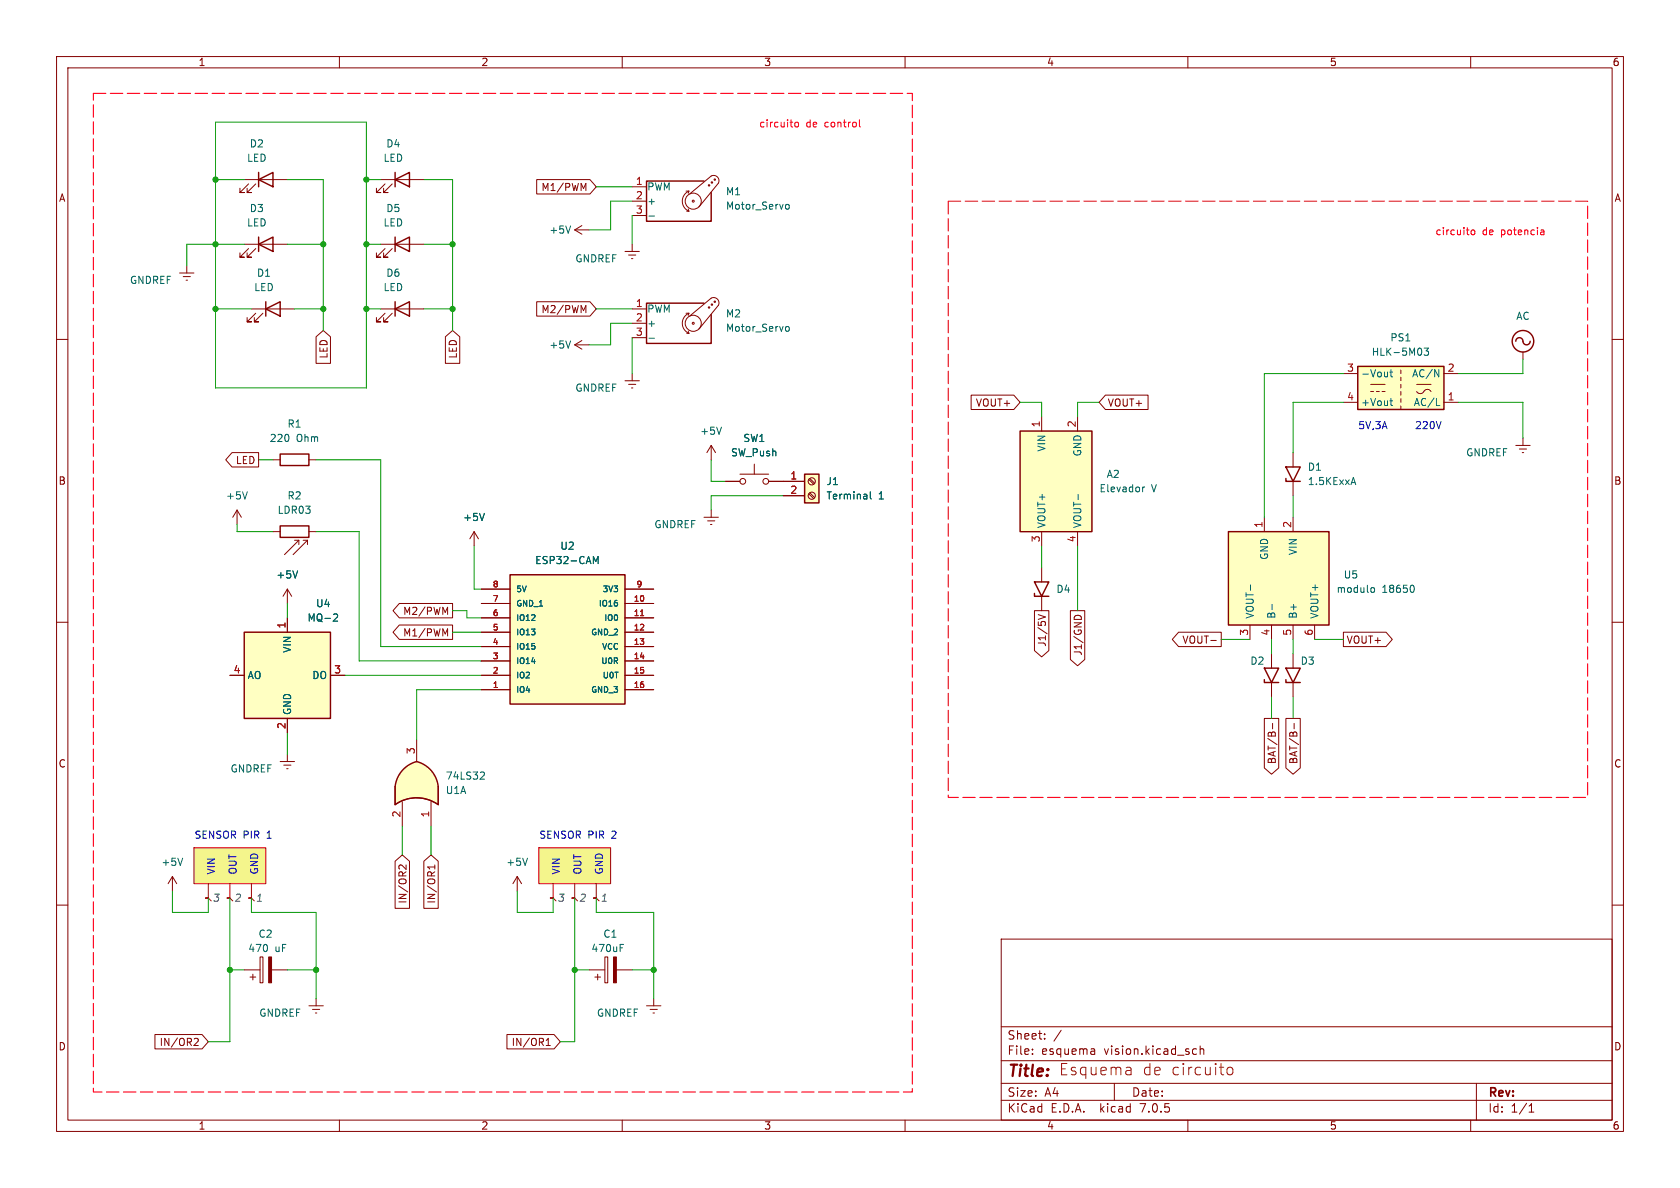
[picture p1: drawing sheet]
<svg xmlns="http://www.w3.org/2000/svg" width="297mm" height="210mm" viewBox="0 0 297 210" stroke-linecap="round" stroke-linejoin="round" font-family="sans-serif">
<g fill="none" stroke="#840000" stroke-width=".18">
<path d="M10 10h277v190h-277zM12 12h273v186h-273zM60 10v2M110 10v2M160 10v2M210 10v2M260 10v2M10 60h2M285 60h2M237.5 71.1h2.5M237.5 66h2.5M242.3 67.9h2.6"/>
<path d="M242.3 69.2h.5M243.3 69.2h.5M244.3 69.2h.6M247.6 65.4v.6M247.6 66.7v.6M247.6 67.9v.7M247.6 69.2v.7M247.6 70.5v.6M247.6 71.8v.6M250.4 69.2a.82 .82 0 0 0 .9 .4 .82 .82 0 0 0 .6-.6 .72 .72 0 0 1 1.1 .2M250.4 67.9h2.6M255.3 71.1h2.5"/>
<path d="M255.3 66h2.5M10 110h2M285 110h2M10 160h2M285 160h2M177 166h108v32h-108zM60 198v2M110 198v2M160 198v2M177 194.5h108M177 191.5h108M177 187.5h108"/>
<path d="M177 181.5h108M182.5 186.3v.1M182.5 185.5v.1M184.7 183.6v.1M184.7 182.8v.1M187.6 182.1l-1.3 2M193 185.4h.3l.2 .2v.8M193.5 186.3l-.5 .1M193.5 185.8h-.5M197 191.5v3M210 198v2M210.9 186.3l.2 .1 .4-.1"/>
<path d="M211.5 185.5l-.4-.1-.2 .1M212.2 185.5l.2-.1 .3 .1 .1 .9M212.2 184.9v1.5M260 198v2M261 191.5v6.5M270.3 196.6h.9M270.3 195.5l.4-.4v1.5"/>
</g>
<g fill="#f4f58c" stroke="#f4f58c" stroke-width=".18">
<path d="M95.2 149.9h12.7v6.3h-12.7z"/>
<path d="M34.3 149.9h12.7v6.3h-12.7z"/>
</g>
<g fill="#ffffc2" stroke="#ffffc2" stroke-width=".18">
<path d="M240 64.8h15.3v7.6h-15.3z"/>
<path d="M71.4 135.9l1.1-.8 1.2-.5 1.3 5-5.2-.6a5.2 5.2 0 0 1 1.6-3.1z"/>
</g>
<path d="M240 64.8h15.3v7.6h-15.3z" fill="none" stroke="#840000" stroke-width=".25"/>
<path d="M245.7 65.8h.5M245.7 70.9h.5M245.9 70.4v1.1l.3 .2M245.9 65.3v1.1l.3 .2M251.8 61.5h.7l-.4 .5 .4 .1v.6l-.2 .1-.5-.1M253.6 65.3l.8 1.3v-1.3M253.9 71.7h.6" fill="none" stroke="#006464" stroke-width=".18"/>
<path d="M69.8 139.1v3.1M77.5 139.1v3.1" fill="none" stroke="#ffffc2" stroke-width=".18"/>
<path d="M69.8 139.1h7.7v3.1a6.6 6.6 0 0 0-7.7 0z" fill="#ffffc2"/>
<g fill="#ffffc2" stroke="#ffffc2" stroke-width=".18">
<path d="M73.7 134.6a5.1 5.1 0 0 1 3.8 4.4l-5.1 .6z"/>
<path d="M90.2 101.6h20.3v22.9h-20.3z"/>
<path d="M142.2 83.8h2.6v5.1h-2.6z"/>
<path d="M43.2 111.8h15.2v15.2h-15.2z"/>
<path d="M180.3 76.2h12.7v17.8h-12.7z"/>
<path d="M217.2 94h17.7v16.5h-17.7z"/>
</g>
<g fill="none" stroke="#840000" stroke-width=".25">
<path d="M45.7 31.8l2.6-1.3v2.5zM45.7 30.5v2.5M69.8 31.8l2.6-1.3v2.5zM69.8 30.5v2.5M124.5 32h-10.2v7.1h11.4v-5.1M45.7 43.2l2.6-1.3v2.6zM45.7 41.9v2.6M47 54.6l2.5-1.3v2.6zM47 53.3v2.6M69.8 54.6l2.6-1.3v2.6zM69.8 43.2l2.6-1.3v2.6zM69.8 41.9v2.6"/>
<path d="M69.8 53.3v2.6M124.5 53.6h-10.2v7.1h11.4v-5.1M180.3 76.2h12.7v17.8h-12.7zM268 60.3a.68 .68 0 0 1 .8-.6 .68 .68 0 0 1 .5 .9 .64 .64 0 0 0 .7 .3 .64 .64 0 0 0 .5-.6M49.5 80.3h5.1v2h-5.1zM49.5 93h5.1v2h-5.1zM142.2 83.8h2.6v5.1h-2.6zM217.2 94h17.7v16.5h-17.7zM227.3 84.6v.5h2.6M227.3 82.6h2.6l-1.3 2.5zM43.2 111.8h15.2v15.2h-15.2zM90.2 101.6h20.3v22.9h-20.3z"/>
<path d="M182.9 104.9v.5h2.5M182.9 102.9h2.5l-1.3 2.5zM223.5 118.1h2.6l-1.3 2.6zM227.3 118.1h2.6l-1.3 2.6zM71.4 135.9l1.1-.8a1.7 1.7 0 0 1 2.4 0 5.1 5.1 0 0 1 2.6 4v3.1a6.6 6.6 0 0 0-7.7 0v-3.2a5.2 5.2 0 0 1 1.6-3.1zM223.5 120.1v.6h2.6M227.3 120.1v.6h2.6"/>
<circle cx="269.2" cy="60.3" r="1.9"/>
</g>
<g fill="none" stroke="#840000" stroke-width=".18">
<path d="M43.2 31.8h7.6M43.9 32.5l-1.5 1.5h.8h-.8v-.7M45.2 32.5l-1.5 1.5h.7h-.7v-.7M67.3 31.8h7.6M68.1 32.5l-1.6 1.5h.8h-.8v-.7M69.3 32.5l-1.5 1.5h.8h-.8v-.7M94.9 31.7h9.4l1.1 1.3-1.1 1.3h-9.4zM102.9 39.9l-1.3 .7M103.2 33.3l.4-.9v1.3M111.8 33h2.5M111.8 35.6h2.5M111.8 38.1h2.5"/>
<path d="M121.3 33.8h.5M121.4 37.3h.4M121.7 37l.1 .3M121.8 33.8a1.93 1.93 0 0 0-1.2 1.8 1.93 1.93 0 0 0 1.2 1.7M121.8 33.8l-.1 .4M121.9 34.3l3.8-3.2a.94 .94 0 0 1 1.1 .2 .94 .94 0 0 1 .2 1.1l-3.4 4.2M31.7 48.3h2.6M32.4 48.9h1.3M32.9 49.5h.2M33 47v1.3M43.2 43.2h7.6M43.9 43.9l-1.5 1.6h.8h-.8v-.8"/>
<path d="M44.4 54.6h7.7M45.2 55.4l-1.5 1.5h.7h-.7v-.8M45.2 43.9l-1.5 1.6h.7h-.7v-.8M46.5 55.4l-1.5 1.5h.7h-.7v-.8M55.9 59.5l1.2-1.1 1.3 1.1v4.7h-2.5zM67.3 54.6h7.6M67.3 43.2h7.6M68.1 55.4l-1.6 1.5h.8h-.8v-.8M68.1 43.9l-1.6 1.6h.8h-.8v-.8M69.3 55.4l-1.5 1.5h.8h-.8v-.8M69.3 43.9l-1.5 1.6h.8h-.8v-.8M78.7 59.5l1.3-1.1 1.3 1.1v4.7h-2.6z"/>
<path d="M94.9 53.3h9.4l1.1 1.3-1.1 1.3h-9.4zM101.6 40.6l1.3 .8M101.6 40.6h2.5M103.2 54.9l.4-.9v1.3M110.5 44.5h2.5M111.1 45.1h1.3M111.6 45.7h.3M111.8 54.6h2.5M111.8 57.2h2.5M111.8 59.7h2.5M111.8 43.2v1.3M121.3 55.4h.5"/>
<path d="M121.4 58.9h.4M121.7 58.5l.1 .4M121.8 55.4a1.93 1.93 0 0 0-1.2 1.8 1.93 1.93 0 0 0 1.2 1.7M121.8 55.4l-.1 .4M121.9 55.9l3.8-3.2a.94 .94 0 0 1 1.1 .2 .94 .94 0 0 1 .2 1.1l-3.4 4.2M101.6 61l1.3 .7M101.6 61h2.5M102.9 60.2l-1.3 .8M110.5 67.3h2.5M111.1 67.9h1.3M111.6 68.6h.3M111.8 66v1.3"/>
<path d="M125.7 78.7v2.6M125.7 78.7l-.7 1.3M125.7 78.7l.8 1.3M171.7 69.8h7.5l1.1 1.3-1.1 1.3h-7.5zM184.1 73.7v2.5M190.5 73.7v2.5M195.4 69.8h7.6v2.6h-7.6l-1.1-1.3zM268 78.7h2.5M268.6 79.4h1.3M269.2 62.2v1.3M269.2 77.5v1.2M41 80h4.7v2.6h-4.7l-1.1-1.3z"/>
<path d="M41.9 90.2l-.8 1.2M41.9 90.2v2.5M41.9 90.2l.8 1.2M48.3 81.3h1.2M48.3 94h1.2M52.1 95.5h.7M52.8 95.5l-2.5 2.5M52.8 95.5v.8M53.6 95.5h.8M54.4 95.5l-2.6 2.5M54.4 95.5v.8M54.6 81.3h1.3"/>
<path d="M54.6 94h1.3M83.8 94l-.7 1.3M83.8 94v2.5M83.8 94l.8 1.3M124.5 91.4h2.5M125.1 92.1h1.3M125.6 92.7h.3M125.7 90.2v1.2M128.3 85.1h2.5M130.8 83.8h5.1M133.3 82v1.8M135.9 85.1h6.3"/>
<path d="M138.4 87.6h3.8M143 87.3l.8 .8M143 84.8l.8 .8M143.2 87.1l.8 .9M143.2 84.6l.8 .8M184.1 94v2.5M190.5 94v2.5M223.5 91.4v2.6M228.6 80v2.6M228.6 85.1v2.5M228.6 91.4v2.6M269.1 80h.3"/>
<path d="M40.6 119.4h2.6M50.8 104.1v2.6M50.8 109.2v2.6M50.8 104.1l-.8 1.3M50.8 104.1l.8 1.3M58.4 119.4h2.6M70.6 106.7h9.4v2.5h-9.4l-1.1-1.2zM70.6 110.5h9.4v2.5h-9.4l-1.1-1.2zM78.7 108.3l.4-.9v1.2M78.7 112.1l.4-.9v1.2M85.1 106.7h5.1M85.1 109.2h5.1"/>
<path d="M85.1 111.8h5.1M85.1 114.3h5.1M85.1 116.8h5.1M85.1 119.4h5.1M85.1 104.1h5.1M110.5 106.7h5.1M110.5 109.2h5.1M110.5 111.8h5.1M110.5 114.3h5.1M110.5 116.8h5.1M110.5 119.4h5.1M110.5 104.1h5.1"/>
<path d="M182.9 108h2.5v7l-1.3 1.1-1.2-1.1zM183.6 108.6l1.2 .5-1.2 .4M184.1 100.3v2.6M184.1 105.4v2.6M189.2 108h2.6v8.6l-1.3 1.1-1.3-1.1zM189.9 109.2a.68 .68 0 0 1 .6-.4 .68 .68 0 0 1 .7 .4M208.4 111.8h7.5v2.5h-7.5l-1.2-1.3zM221 110.5v2.5M224.8 110.5v2.5M224.8 115.6v2.5M228.6 110.5v2.5M228.6 115.6v2.5"/>
<path d="M232.4 110.5v2.5M237.5 111.8h7.5l1.1 1.2-1.1 1.3h-7.5zM49.5 134.6h2.6M50.2 135.3h1.2M50.7 135.9h.2M50.8 127v2.5M50.8 133.4v1.2M69.8 139.1v3.1a6.7 6.7 0 0 1 7.7 0v-3.1M73.7 130.8v3.8M85.1 121.9h5.1M110.5 121.9h5.1M223.5 127h2.6v8.8l-1.3 1.1-1.3-1.1z"/>
<path d="M224.8 120.7v2.5M225 127.9v.9M227.3 127h2.6v8.8l-1.3 1.1-1.3-1.1zM228.6 120.7v2.5M228.8 127.9v.9M30.5 154.9l-.8 1.3M30.5 154.9v2.6M30.5 154.9l.7 1.3M69.8 152.2l1.3-1.1 1.3 1.1v8.4h-2.6zM71.1 141.7v4.4M71.8 152.9v.8l-.9-.8-.3 .1-.1 .4M74.9 152.2l1.3-1.1 1.3 1.1v8.4h-2.6z"/>
<path d="M76.2 141.7v4.4M76.9 152.9v.7M76.9 153.3h-1.3l.4 .3M91.4 154.9l-.7 1.3M91.4 154.9v2.6M91.4 154.9l.8 1.3M43.2 171.5h2.8M44.2 172.7h1M44.7 172.2v1M46 169.2h.5v4.5h-.5zM48 171.5h2.8M54.6 177.8h2.5"/>
<path d="M55.2 178.4h1.3M55.8 179.1h.2M55.9 176.5v1.3M104.1 171.5h2.8M105.2 172.7h1M105.7 172.2v1M106.9 169.2h.5v4.5h-.5zM109 171.5h2.8M114.3 177.8h2.5M114.9 178.4h1.3M115.4 179.1h.3M115.6 176.5v1.3"/>
<path d="M27.4 182.9h8.3l1.1 1.3-1.1 1.2h-8.3zM34.5 183.6h.4l.2 .3-.8 .9h.8M89.6 182.9h8.3l1.2 1.3-1.2 1.2h-8.3zM96.6 184.8h.7M96.6 183.9l.3-.3v1.2"/>
<circle cx="122.6" cy="35.6" r=".18"/>
<circle cx="122.6" cy="35.6" r="1.42"/>
<circle cx="125.3" cy="32.8" r=".13"/>
<circle cx="125.9" cy="32.3" r=".13"/>
<circle cx="126.4" cy="31.8" r=".13"/>
<circle cx="122.6" cy="57.1" r=".18"/>
<circle cx="122.6" cy="57.1" r="1.42"/>
<circle cx="125.3" cy="54.4" r=".13"/>
<circle cx="125.9" cy="53.8" r=".13"/>
<circle cx="126.4" cy="53.3" r=".13"/>
<circle cx="131.3" cy="85.1" r=".51"/>
<circle cx="135.4" cy="85.1" r=".51"/>
<circle cx="143.5" cy="87.6" r=".63"/>
<circle cx="143.5" cy="85.1" r=".63"/>
</g>
<g fill="none" stroke="#006464" stroke-width=".18">
<path d="M100.9 39.9l-.4 1.3M114.7 38.2h1M138.9 36.3l.4-.2 .2 .3-.1 .5-.3 .1-.2-.1M114.7 59.8h1M138.9 57.8l.4-.1 .2 .3-.1 .5-.3 .1-.2-.2M100.9 60.3l-.4 1.2M127.5 75.5l-.4 1.3M43.7 86.9l-.4 1.3M85.6 90.7l-.4 1.3M104.9 98.4l.4 .9 .4-.9v1.2M153.9 86.9v1.1l.1 .2M190.6 87.4v1"/>
<path d="M202 86.1v.8M202.4 86.1l-.4 .2M239 85.3h.6M239.3 84.4l.4 1.3M52.6 100.9l-.4 1.3M59.1 108.5l.5 .1 .1 .3-.8 .9h.8M221.1 103.4v1M224.9 106.8v1M242.6 103.9h.3l.1 .2-.1 .5-.3 .1M249.7 103.4a.79 .79 0 0 1 0 1.3M85.1 136.5h.4l.1 .3-.7 .9h.7M32.3 151.7l-.4 1.3"/>
<path d="M93.3 151.7l-.5 1.3M109.6 166.9h.6"/>
</g>
<path d="M113.2 108.8h.6" fill="none" stroke="#a90000" stroke-width=".18"/>
<g fill="#840000" stroke="#840000" stroke-width=".18">
<path d="M108.5 169.2h.5v4.5h-.5z"/>
<path d="M47.5 169.2h.5v4.5h-.5z"/>
</g>
<path d="M36.8 156.2v2.6h-.5h.5l.5 .5M40.6 156.2v2.6h-.5h.5l.5 .5M44.4 156.2v2.6h-.5h.5l.6 .5M97.8 156.2v2.6h-.5h.5l.5 .5M101.6 156.2v2.6h-.5h.5l.5 .5M105.4 156.2v2.6h-.5h.5l.5 .5" fill="none" stroke="#b40000" stroke-width=".18"/>
<path d="M217 188.9a.54 .54 0 0 1 .5-.2 .54 .54 0 0 1 .5 .3v.6a.54 .54 0 0 1-.6 .4 .54 .54 0 0 1-.5-.4z" fill="none" stroke="#b52c00" stroke-width=".18"/>
<path d="M140.6 21.7l.1-.1 .4 .1 .1 .5-.1 .2h-.4l-.1-.1zM151.9 21.2v1.1l.2 .1" fill="none" stroke="#ff0613" stroke-width=".18"/>
<path d="M260.1 40.8l.2-.2 .4 .2v.5l-.1 .1-.3 .1-.2-.1zM272.5 40.6h.3l.2 .2v.7M273 41.4l-.5 .1M273 41h-.5" fill="none" stroke="#ff0006" stroke-width=".18"/>
<path d="M167.6 35.6h113.1v105.4h-113.1v-105.4" fill="none" stroke="#ff041f" stroke-width=".2" stroke-dasharray="2.2 .8"/>
<path d="M34.3 149.9h12.7v6.3h-12.7zM95.2 149.9h12.7v6.3h-12.7z" fill="none" stroke="#bf0217" stroke-width=".18"/>
<path d="M16.5 16.5h144.8v176.5h-144.8v-176.5" fill="none" stroke="#ff001c" stroke-width=".2" stroke-dasharray="2.2 .8"/>
<g fill="none" stroke="#009600" stroke-width=".18">
<path d="M38.1 31.8h5.1M38.1 21.6h26.7v47h-26.7zM50.8 31.8h6.3v26.6M64.8 31.8h2.5M74.9 31.8h5.1v26.6M105.4 33h6.4M111.8 38.1v5.1M111.8 35.6h-3.9v5h-3.8M38.1 54.6h6.3M43.2 43.2h-10.2v3.8M50.8 43.2h6.3M52.1 54.6h5"/>
<path d="M64.8 54.6h2.5M64.8 43.2h2.5M74.9 54.6h5.1M74.9 43.2h5.1M105.4 54.6h6.4M111.8 57.2h-3.9v3.8h-3.8M111.8 59.7v6.3M180.3 71.1h3.8v2.6M194.3 71.1h-3.8v2.6M237.5 71.1h-8.9v8.9M237.5 66h-14v25.4M257.8 71.1h11.4v6.4"/>
<path d="M269.2 63.5v2.5h-11.4M41.9 92.7v1.3h6.4M45.7 81.3h2.6M55.9 94h7.6v22.8h21.6M55.9 81.3h11.4v33h17.8M83.8 96.5v7.6h1.3M125.7 81.3v3.8h2.6M138.4 87.6h-12.7v2.6M184.1 96.5v3.8M190.5 96.5v11.5M228.6 87.6v3.8M50.8 106.7v2.5"/>
<path d="M61 119.4h24.1M80 111.8h5.1M80 108h2.5v1.2h2.6M215.9 113h5.1M224.8 113v2.6M228.6 113v2.6M232.4 113h5.1M50.8 129.5v3.9M85.1 121.9h-11.4v8.9M224.8 123.2v3.8M228.6 123.2v3.8M30.5 157.5v3.8h6.3v-2.5"/>
<path d="M40.6 158.8v25.4h-3.8M44.4 158.8v2.5h11.5v15.2M71.1 146.1v5M76.2 146.1v5M91.4 157.5v3.8h6.4v-2.5M101.6 158.8v25.4h-2.5M105.4 158.8v2.5h10.2v15.2M40.6 171.5h2.6M50.8 171.5h5.1M101.6 171.5h2.5M111.8 171.5h3.8"/>
</g>
<g fill="#009600" stroke="#009600" stroke-width=".18">
<circle cx="40.6" cy="171.5" r=".46"/>
<circle cx="55.9" cy="171.5" r=".46"/>
<circle cx="64.8" cy="43.2" r=".46"/>
<circle cx="57.1" cy="43.2" r=".46"/>
<circle cx="38.1" cy="43.2" r=".46"/>
<circle cx="38.1" cy="31.8" r=".46"/>
<circle cx="64.8" cy="31.8" r=".46"/>
<circle cx="57.1" cy="54.6" r=".46"/>
<circle cx="64.8" cy="54.6" r=".46"/>
<circle cx="38.1" cy="54.6" r=".46"/>
<circle cx="80" cy="43.2" r=".46"/>
<circle cx="80" cy="54.6" r=".46"/>
<circle cx="101.6" cy="171.5" r=".46"/>
<circle cx="115.6" cy="171.5" r=".46"/>
</g>
<text font-size="2.8" fill="#840000" x="178" y="190.8">Title:</text>
<g font-size="2.8" fill="#b52c00">
<text x="187.3" y="190.2">Esquema</text>
<text x="202.1" y="190.2">de circuito</text>
</g>
<g font-size="2.1" fill="#840000">
<text x="178" y="183.9">Sheet:</text>
<text x="178" y="186.6">File:</text>
<text x="184" y="186.6">esquema</text>
<text x="195.1" y="186.6">vision.kicad_sch</text>
<text x="178" y="196.8">KiCad</text>
<text x="178" y="194">Size:</text>
<text x="184.6" y="194">A4</text>
<text x="185.7" y="196.8">E.D.A.</text>
<text x="194.4" y="196.8">kicad</text>
<text x="200" y="194">Date:</text>
<text x="201.5" y="196.8">7.0.5</text>
<text x="263" y="194.2">Rev:</text>
<text x="263" y="196.8">Id:</text>
<text x="267" y="196.8">1/1</text>
</g>
<g font-size="1.8" fill="#840000">
<text x="35" y="11.8">1</text>
<text x="85" y="11.8">2</text>
<text x="135" y="11.8">3</text>
<text x="185" y="11.8">4</text>
<text x="235" y="11.8">5</text>
<text x="285" y="11.8">6</text>
<text x="10.4" y="35.8">A</text>
<text x="95.7" y="33.9">M1/PWM</text>
<text x="285.4" y="35.8">A</text>
<text x="95.7" y="55.5">M2/PWM</text>
<text x="58.1" y="63.4" transform="rotate(-90 58.1 63.4)">LED</text>
<text x="80.9" y="63.4" transform="rotate(-90 80.9 63.4)">LED</text>
<text x="172.5" y="72">VOUT+</text>
<text x="195.7" y="72">VOUT+</text>
<text x="41.7" y="82.2">LED</text>
<text x="10.3" y="85.8">B</text>
<text x="285.3" y="85.8">B</text>
<text x="71.2" y="108.9">M2/PWM</text>
<text x="71.2" y="112.7">M1/PWM</text>
<text x="209" y="113.9">VOUT-</text>
<text x="238" y="113.9">VOUT+</text>
<text x="185.1" y="114.4" transform="rotate(-90 185.1 114.4)">J1/5V</text>
<text x="191.4" y="115.9" transform="rotate(-90 191.4 115.9)">J1/GND</text>
<text x="10.3" y="135.8">C</text>
<text x="225.7" y="135.1" transform="rotate(-90 225.7 135.1)">BAT/B-</text>
<text x="229.5" y="135.1" transform="rotate(-90 229.5 135.1)">BAT/B-</text>
<text x="285.3" y="135.8">C</text>
<text x="72" y="159.8" transform="rotate(-90 72 159.8)">IN/OR2</text>
<text x="77.1" y="159.8" transform="rotate(-90 77.1 159.8)">IN/OR1</text>
<text x="10.3" y="185.8">D</text>
<text x="28.2" y="185.1">IN/OR2</text>
<text x="90.4" y="185.1">IN/OR1</text>
<text x="285.3" y="185.8">D</text>
<text x="35" y="199.8">1</text>
<text x="85" y="199.8">2</text>
<text x="135" y="199.8">3</text>
<text x="185" y="199.8">4</text>
<text x="235" y="199.8">5</text>
<text x="285" y="199.8">6</text>
</g>
<g font-size="1.8" fill="#ff0613">
<text x="134.2" y="22.6">circuito</text>
<text x="142.5" y="22.6">de</text>
<text x="145.8" y="22.6">control</text>
</g>
<g font-size="1.8" fill="#006464">
<text x="43.6" y="28.8">LED</text>
<text x="44.1" y="26.2">D2</text>
<text x="67.7" y="28.8">LED</text>
<text x="68.2" y="26.2">D4</text>
<text x="114.3" y="33.8">PWM</text>
<text x="128.3" y="34.7">M1</text>
<text x="43.6" y="40.2">LED</text>
<text x="44.1" y="37.7">D3</text>
<text x="67.7" y="40.2">LED</text>
<text x="68.2" y="37.7">D5</text>
<text x="97.1" y="41.5">+5V</text>
<text x="114.3" y="36.4">+</text>
<text x="128.3" y="37.2">Motor_Servo</text>
<text x="101.7" y="46.5">GNDREF</text>
<text x="22.9" y="50.4">GNDREF</text>
<text x="44.9" y="51.6">LED</text>
<text x="45.4" y="49.1">D1</text>
<text x="67.7" y="51.6">LED</text>
<text x="68.2" y="49.1">D6</text>
<text x="114.3" y="55.4">PWM</text>
<text x="114.3" y="58">+</text>
<text x="128.3" y="56.3">M2</text>
<text x="128.3" y="58.8">Motor_Servo</text>
<text x="268" y="56.7">AC</text>
<text x="97.1" y="61.8">+5V</text>
<text x="242.4" y="63.1">HLK-5M03</text>
<text x="245.7" y="60.5">PS1</text>
<text x="101.7" y="69.4">GNDREF</text>
<text x="240.5" y="66.9">-Vout</text>
<text x="240.5" y="71.9">+Vout</text>
<text x="249.6" y="66.9">AC/N</text>
<text x="249.9" y="71.9">AC/L</text>
<text x="50.8" y="75.8">R1</text>
<text x="123.7" y="77">+5V</text>
<text x="47.6" y="78.3">220</text>
<text x="52.3" y="78.3">Ohm</text>
<text x="129.2" y="80.8">SW_Push</text>
<text x="131.4" y="78.3">SW1</text>
<text x="185" y="79.9" transform="rotate(-90 185 79.9)">VIN</text>
<text x="191.3" y="80.7" transform="rotate(-90 191.3 80.7)">GND</text>
<text x="231.1" y="83.4">D1</text>
<text x="259.1" y="80.8">GNDREF</text>
<text x="39.9" y="88.5">+5V</text>
<text x="50.8" y="88.5">R2</text>
<text x="146.1" y="85.9">J1</text>
<text x="146.1" y="88.5">Terminal</text>
<text x="155.3" y="88.5">1</text>
<text x="194.3" y="87.2">Elevador</text>
<text x="195.6" y="84.6">A2</text>
<text x="203.5" y="87.2">V</text>
<text x="231.1" y="85.9">1.5KExxA</text>
<text x="49" y="91">LDR03</text>
<text x="81.8" y="92.3">+5V</text>
<text x="115.6" y="93.5">GNDREF</text>
<text x="185" y="93.5" transform="rotate(-90 185 93.5)">VOUT+</text>
<text x="191.3" y="93.5" transform="rotate(-90 191.3 93.5)">VOUT-</text>
<text x="94.6" y="99.9">ESP32-CAM</text>
<text x="99" y="97.3">U2</text>
<text x="224.3" y="99" transform="rotate(-90 224.3 99)">GND</text>
<text x="229.4" y="98.1" transform="rotate(-90 229.4 98.1)">VIN</text>
<text x="48.8" y="102.4">+5V</text>
<text x="55.8" y="107.5">U4</text>
<text x="186.7" y="105">D4</text>
<text x="236.2" y="105">modulo</text>
<text x="237.5" y="102.4">U5</text>
<text x="244.3" y="105">18650</text>
<text x="54.3" y="110">MQ-2</text>
<text x="221.8" y="109.5" transform="rotate(-90 221.8 109.5)">VOUT-</text>
<text x="225.6" y="109.5" transform="rotate(-90 225.6 109.5)">B-</text>
<text x="229.4" y="109.5" transform="rotate(-90 229.4 109.5)">B+</text>
<text x="233.2" y="109.5" transform="rotate(-90 233.2 109.5)">VOUT+</text>
<text x="51.6" y="115.4" transform="rotate(-90 51.6 115.4)">VIN</text>
<text x="221" y="117.7">D2</text>
<text x="229.9" y="117.7">D3</text>
<text x="43.7" y="120.2">AO</text>
<text x="55.2" y="120.2">DO</text>
<text x="51.6" y="126.5" transform="rotate(-90 51.6 126.5)">GND</text>
<text x="40.7" y="136.7">GNDREF</text>
<text x="78.7" y="138">74LS32</text>
<text x="78.7" y="140.5">U1A</text>
<text x="28.5" y="153.2">+5V</text>
<text x="89.4" y="153.2">+5V</text>
<text x="45.6" y="165.9">C2</text>
<text x="106.6" y="165.9">C1</text>
<text x="43.8" y="168.5">470</text>
<text x="48.6" y="168.5">uF</text>
<text x="104.5" y="168.5">470uF</text>
<text x="45.8" y="179.9">GNDREF</text>
<text x="105.5" y="179.9">GNDREF</text>
</g>
<g font-size="1.8" fill="#a90000">
<text x="112.4" y="32.8">1</text>
<text x="112.4" y="35.3">2</text>
<text x="112.4" y="37.8">3</text>
<text x="112.4" y="54.4">1</text>
<text x="112.4" y="56.9">2</text>
<text x="112.4" y="59.4">3</text>
<text x="238.1" y="65.8">3</text>
<text x="255.9" y="65.8">2</text>
<text x="238.1" y="70.9">4</text>
<text x="255.9" y="70.9">1</text>
<text x="183.9" y="75.6" transform="rotate(-90 183.9 75.6)">1</text>
<text x="190.2" y="75.6" transform="rotate(-90 190.2 75.6)">2</text>
<text x="139.7" y="84.8">1</text>
<text x="139.7" y="87.4">2</text>
<text x="183.9" y="95.9" transform="rotate(-90 183.9 95.9)">3</text>
<text x="190.2" y="95.9" transform="rotate(-90 190.2 95.9)">4</text>
<text x="223.3" y="93.4" transform="rotate(-90 223.3 93.4)">1</text>
<text x="228.3" y="93.4" transform="rotate(-90 228.3 93.4)">2</text>
<text x="50.5" y="111.2" transform="rotate(-90 50.5 111.2)">1</text>
<text x="220.7" y="112.4" transform="rotate(-90 220.7 112.4)">3</text>
<text x="224.5" y="112.4" transform="rotate(-90 224.5 112.4)">4</text>
<text x="228.3" y="112.4" transform="rotate(-90 228.3 112.4)">5</text>
<text x="232.2" y="112.4" transform="rotate(-90 232.2 112.4)">6</text>
<text x="41.2" y="119.1">4</text>
<text x="59" y="119.1">3</text>
<text x="50.5" y="128.9" transform="rotate(-90 50.5 128.9)">2</text>
<text x="73.4" y="133.4" transform="rotate(-90 73.4 133.4)">3</text>
<text x="70.9" y="144.6" transform="rotate(-90 70.9 144.6)">2</text>
<text x="75.9" y="144.6" transform="rotate(-90 75.9 144.6)">1</text>
</g>
<g font-size="1.8" fill="#ff0006">
<text x="253.8" y="41.7">circuito</text>
<text x="262" y="41.7">de</text>
<text x="265.4" y="41.7">potencia</text>
</g>
<g font-size="1.8" fill="#0000c2">
<text x="240" y="76">5V,3A</text>
<text x="250.7" y="76">220V</text>
<text x="34.3" y="148.3">SENSOR PIR</text>
<text x="47.1" y="148.3">1</text>
<text x="95.2" y="148.3">SENSOR PIR</text>
<text x="108.1" y="148.3">2</text>
<text x="38.1" y="154.7" transform="rotate(-90 38.1 154.7)">VIN</text>
<text x="41.9" y="154.7" transform="rotate(-90 41.9 154.7)">OUT</text>
<text x="45.7" y="154.7" transform="rotate(-90 45.7 154.7)">GND</text>
<text x="99.1" y="154.7" transform="rotate(-90 99.1 154.7)">VIN</text>
<text x="102.9" y="154.7" transform="rotate(-90 102.9 154.7)">OUT</text>
<text x="106.7" y="154.7" transform="rotate(-90 106.7 154.7)">GND</text>
</g>
<g font-size="1.8" fill="#484848">
<text x="37.5" y="159.6">3</text>
<text x="41.3" y="159.6">2</text>
<text x="45.1" y="159.6">1</text>
<text x="98.5" y="159.6">3</text>
<text x="102.3" y="159.6">2</text>
<text x="106.1" y="159.6">1</text>
</g>
<g font-size="1.4" fill="#a90000">
<text x="87.1" y="106.4">7</text>
<text x="87.1" y="103.9">8</text>
<text x="112" y="106.4">10</text>
<text x="112.5" y="103.9">9</text>
<text x="87.1" y="111.5">5</text>
<text x="87.1" y="109">6</text>
<text x="112" y="109">11</text>
<text x="112" y="111.5">12</text>
<text x="87.1" y="119.1">2</text>
<text x="87.1" y="116.6">3</text>
<text x="87.1" y="114">4</text>
<text x="112" y="114">13</text>
<text x="112" y="116.6">14</text>
<text x="112" y="119.1">15</text>
<text x="87.1" y="121.7">1</text>
<text x="112" y="121.7">16</text>
</g>
<g font-size="1.4" fill="#006464">
<text x="91.2" y="107.4">GND_1</text>
<text x="91.2" y="104.8">5V</text>
<text x="105.8" y="107.4">IO16</text>
<text x="106.5" y="104.8">3V3</text>
<text x="91.2" y="112.5">IO13</text>
<text x="91.2" y="109.9">IO12</text>
<text x="104.5" y="112.5">GND_2</text>
<text x="106.8" y="109.9">IO0</text>
<text x="91.2" y="117.5">IO14</text>
<text x="91.2" y="115">IO15</text>
<text x="106.2" y="117.5">U0R</text>
<text x="106.4" y="115">VCC</text>
<text x="91.2" y="122.6">IO4</text>
<text x="91.2" y="120.1">IO2</text>
<text x="104.5" y="122.6">GND_3</text>
<text x="106.5" y="120.1">U0T</text>
</g>
</svg>
